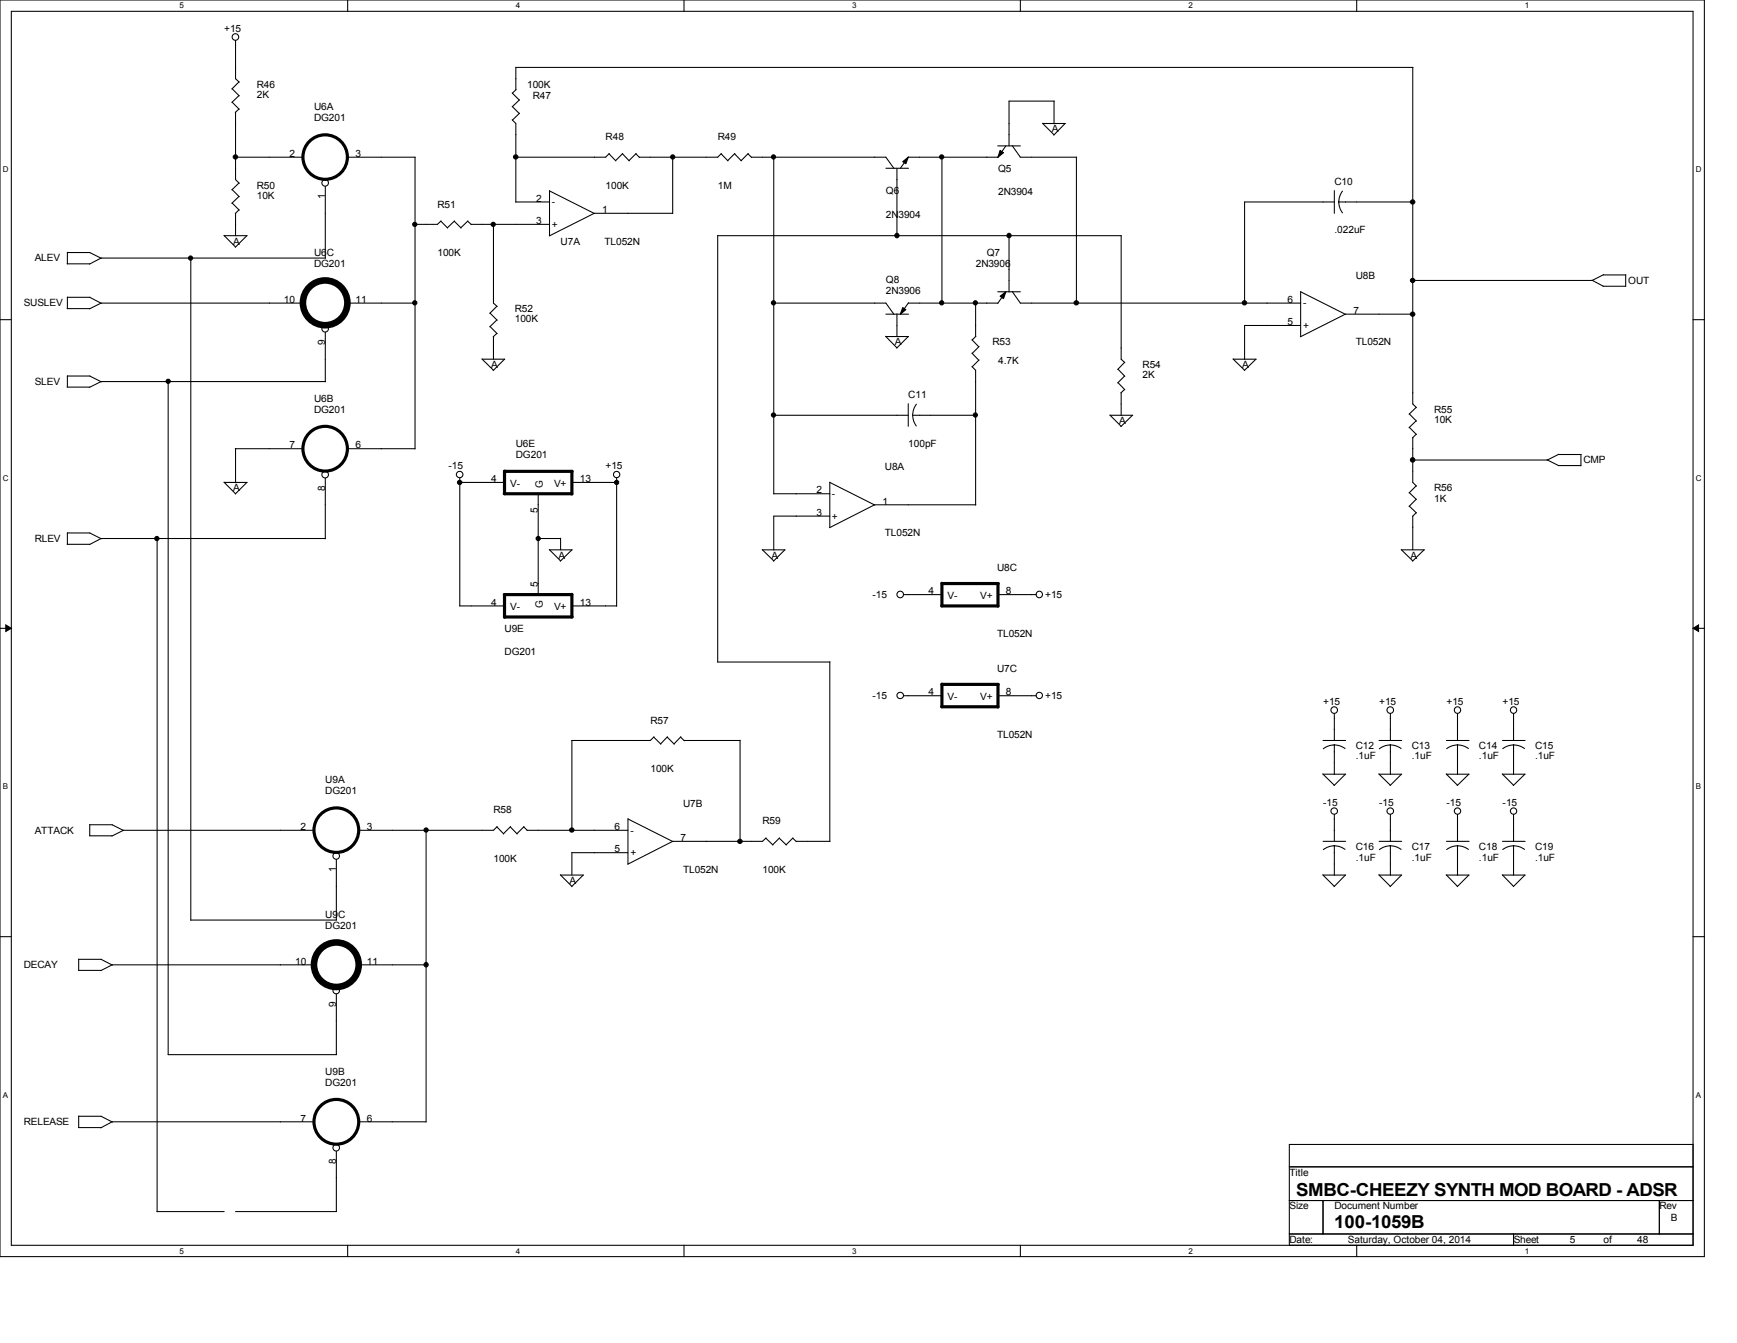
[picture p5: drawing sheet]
<svg xmlns="http://www.w3.org/2000/svg" width="279mm" height="216mm" viewBox="0 0 279 216" stroke-linecap="round" stroke-linejoin="round" font-family="sans-serif">
<path d="M0 0h274.2v202h-274.2zM1.8 1.8h270.5v198.4h-270.5z" fill="none" stroke="#000" stroke-width=".17"/>
<g fill="#fff">
<path d="M28.9 .2h.6v1.4h-.6z"/>
<path d="M28.9 200.4h.6v1.4h-.6z"/>
</g>
<path d="M55.9 0v1.8M55.9 200.2v1.8" fill="none" stroke="#000" stroke-width=".17"/>
<g fill="#fff">
<path d="M83 .2h.7v1.4h-.7z"/>
<path d="M83 200.4h.7v1.4h-.7z"/>
</g>
<path d="M110 0v1.8M110 200.2v1.8" fill="none" stroke="#000" stroke-width=".17"/>
<g fill="#fff">
<path d="M137.1 .2h.7v1.4h-.7z"/>
<path d="M137.1 200.4h.7v1.4h-.7z"/>
</g>
<path d="M164.1 0v1.8M164.1 200.2v1.8" fill="none" stroke="#000" stroke-width=".17"/>
<g fill="#fff">
<path d="M191.2 .2h.7v1.4h-.7z"/>
<path d="M191.2 200.4h.7v1.4h-.7z"/>
</g>
<path d="M218.2 0v1.8M218.2 200.2v1.8" fill="none" stroke="#000" stroke-width=".17"/>
<g fill="#fff">
<path d="M245.3 .2h.7v1.4h-.7z"/>
<path d="M245.3 200.4h.7v1.4h-.7z"/>
<path d="M.5 26.6h.9v1.4h-.9z"/>
<path d="M272.8 26.6h.9v1.4h-.9z"/>
<path d="M.5 76.2h.9v1.4h-.9z"/>
<path d="M272.8 76.2h.9v1.4h-.9z"/>
</g>
<path d="M0 51.4h1.8M272.3 51.4h1.9" fill="none" stroke="#000" stroke-width=".17"/>
<g fill="#fff">
<path d="M.5 125.8h.8v1.4h-.8z"/>
<path d="M272.8 125.8h.8v1.4h-.8z"/>
</g>
<path d="M0 101h1.8M272.3 101h1.9" fill="none" stroke="#000" stroke-width=".17"/>
<path d="M.9 100.5l.9 .5-.9 .5zM272.3 101l.9-.5v1z" fill="#000" stroke="#000" stroke-width=".16"/>
<g fill="#fff">
<path d="M.5 175.3h.8v1.4h-.8z"/>
<path d="M272.8 175.3h.8v1.4h-.8z"/>
</g>
<g fill="none" stroke="#000" stroke-width=".17">
<path d="M37.3 14.3l1.2 1.1M37.3 16.4l1.2 1.2M37.9 6.5v6.2l.6 .5M37.9 18v10.9l.6 .6M38.4 13.2l-1.1 1.1M38.4 15.4l-1.1 1.1M38.4 17.5l-.6 .6M82.4 19.3l.6 .6v12.6M82.4 17.1l1.1 1.1M82.4 14.9l1.1 1.2M83 14.4l-.6 .6M83.6 18.2l-1.2 1.1"/>
<path d="M83.6 16l-1.2 1.1M167.7 19.8l1.8 1.9M167.7 19.9h3.7M169.5 16.3v3.6M169.6 16.3h-7.3v7.2M171.3 19.9l-1.8 1.8M227.2 10.8v54.1l.6 .6M227.3 10.8h-144.3v3.6M36 37.8l1.9 1.9M36.1 37.9h3.7M37.3 30.5l1.2 1.1M37.3 32.6l1.2 1.2"/>
<path d="M37.8 25.3h10.9M37.9 34.3v3.6M38.4 29.4l-1.1 1.1M38.4 31.6l-1.1 1.1M38.4 33.7l-.6 .6M39.7 37.9l-1.9 1.9M52.3 30v11.5M55.9 25.3h10.9M66.8 25.3v46.9M70.9 35.6l1.1 1.1M71 35.5l-.6 .6h-3.7M73.1 35.6l1.1 1.1"/>
<path d="M73.1 35.5l-1.1 1.1M75.2 35.6l.6 .5M75.3 35.5l-1.2 1.1M75.8 36.1h12.6M79.4 36.1v12.6l.6 .6M83 32.5h5.4M88.4 30.6v7.3M88.4 30.7l7.2 3.6M98 24.7l1.1 1.2M98 24.7l-.6 .6h-14.4M100.1 24.7l1.1 1.2M100.2 24.7l-1.2 1.1"/>
<path d="M102.3 24.7l.6 .6M102.3 24.7l-1.1 1.1M108.2 34.3h-12.6l-7.3 3.6M108.2 25.3v9M115.4 37.9h65M115.4 37.8v68.6M116 24.7l1.1 1.2M116 24.7l-.6 .6h-12.6M118.2 24.7l1.1 1.2M118.2 24.7l-1.1 1.1M120.3 24.7l.6 .6M120.4 24.7l-1.2 1.1"/>
<path d="M120.9 25.3h21.6l1.3 1.8M124.5 25.3v54.1M142.5 27.1h3.6M144.3 27.1v10.8M146.1 25.3h14.4M146.1 25.2l-1.3 1.9M151.5 25.3v23.5M160.5 23.5h3.6M161.8 23.5l-1.3 1.8M162.3 37.9v9M162.8 23.4l1.3 1.9h9.1M173.1 25.3v23.5"/>
<path d="M180.3 37.9v19.8l.6 .6M214.6 30.6v3.7M214.6 32.5h-14.4v16.3M215.3 32.4l.1 .8 .5 1M215.3 32.5h12M215.9 30.7l-.3 .7-.3 1M10.8 49.6h3.6M10.8 42.4h3.6M10.8 47.8h3.7M10.8 40.6v1.8M10.8 47.8v1.8M10.8 40.6h3.7"/>
<path d="M14.4 47.8l1.9 1M14.4 40.6l1.9 .9M30.7 41.5v106.5M48.7 48.7h-32.4l-1.9 1M52.3 53.4v8M52.4 41.5h-36.1l-1.9 1M55.9 48.7h10.9M77.5 57.7l1.9 1.8M77.6 57.7h3.6M78.8 50.3l1.2 1.2M78.8 52.5l1.2 1.1M79.4 54.1v3.6"/>
<path d="M79.9 49.2l-1.1 1.2M79.9 51.4l-1.1 1.1M79.9 53.6l-.6 .5M81.2 57.7l-1.9 1.9M124.5 48.7h18l1.3 1.8M142.5 54.1l1.8 1.8M142.5 54.1h3.6M142.5 50.5h3.6M144.3 50.5v3.6M146.1 54.1l-1.9 1.9M146.1 48.7h14.4M146.1 48.7l-1.3 1.8"/>
<path d="M156.3 58.9l.6 .6v21.7M156.3 56.8l1.1 1.1M156.3 54.6l1.1 1.2M156.9 48.7v5.4M157 54.1l-.6 .6M157.5 57.9l-1.1 1.1M157.5 55.7l-1.1 1.1M160.5 46.9h3.6M161.8 46.9l-1.3 1.9M162.8 46.9l1.3 1.8h45.1M179.8 59.4l1.1 1.1M180.9 58.3l-1.1 1.1"/>
<path d="M198.3 57.7l1.9 1.8M198.4 57.7h3.7M202 57.7l-1.8 1.9M209.2 46.9v7.2M209.2 46.9l7.3 3.6M209.2 52.3h-9v5.5M227.3 50.5h-10.9l-7.2 3.6M256.1 45l1.8 1M257.9 46h3.6M257.9 44.2h3.6M257.9 44.2l-1.8 .9h-28.9M261.5 44.2v1.9"/>
<path d="M10.8 62.2h3.6M10.8 60.4v1.8M10.8 60.5h3.7M14.4 60.5l1.9 .9M27.1 61.3v108.2h27M36 77.5l1.9 1.9M36.1 77.6h3.7M37.8 72.1h10.9M37.9 72.1v5.5M39.7 77.6l-1.9 1.8M52.3 76.9v9.7M52.4 61.3h-36.1l-1.9 1"/>
<path d="M55.9 72.1h10.9M74 77.6h7.2M74 76.8v20.6M86.6 79.4v16.2M92 77.6h7.2M99.2 76.8v20.7M124.5 66.8h21.6M124.5 79.4h9M133.5 77.5v7.3M133.5 77.6l7.2 3.6M146.1 64.9v3.6M146.8 66.7l.1 .8 .5 1"/>
<path d="M146.8 66.8h10.2M147.4 65l-.4 .6-.2 1.1M178.5 66.7l1.8 1.8M178.6 66.8h3.6M179.8 61.5l1.1 1.2M180.3 63.1v3.7M180.9 60.5l-1.1 1.1M180.9 62.6l-.6 .6M182.2 66.8l-1.9 1.8M226.7 66.5l1.1 1.2M226.7 68.7l1.1 1.1M226.7 79.2l1.1 1.1"/>
<path d="M227.2 70.4v7.2l.6 .5M227.2 74h21.7M227.8 65.5l-1.1 1.1M227.8 67.6l-1.1 1.1M227.8 69.8l-.6 .6M227.8 78.1l-1.1 1.1M248.8 73.9l1.9 .9M250.7 74.8h3.6M250.7 73.1h3.6M250.7 73l-1.8 1M254.3 73.1v1.8M10.8 87.5h3.6"/>
<path d="M10.8 85.6v1.9M10.8 85.7h3.7M14.4 85.7l1.9 .9M25.3 86.5v108.3M52.4 86.6h-36.1l-1.9 .9M73.9 97.4h7.3M86.5 86.6h3.7M88.3 88.3l1.9 1.9M88.4 88.4h3.6M90.2 86.5v1.9M92 88.4l-1.9 1.8M92 97.4h7.2"/>
<path d="M122.6 88.3l1.9 1.9M122.6 88.4h3.7M126.2 88.4l-1.8 1.8M133.5 83h-9v5.4M145.4 95.6h6.1M157 81.2h-16.3l-7.3 3.6M160.5 95.6h6.2M225.4 88.3l1.8 1.9M225.4 88.4h3.7M226.7 81.4l1.1 1.1M227.2 83v5.4M227.8 80.3l-1.1 1.1"/>
<path d="M227.8 82.4l-.6 .6M229.1 88.4l-1.9 1.8M92 119v14.5M105.2 118.5l1.1 1.1M105.2 118.4l-.6 .6h-12.7M107.3 118.5l1.2 1.1M107.4 118.4l-1.1 1.2M109.5 118.5l.6 .6M109.5 118.4l-1.1 1.2M110 119h9M115.4 106.4h18.1M119 119v16.3"/>
<path d="M133.5 106.4v28.9M145.4 111.8h6.1M160.5 111.8h6.2M212.8 119h3.7M214.6 119.8l.8 .1 1 .4M214.6 119.8l-1.1 .2-.6 .4M214.6 114.7v4.3M214.6 119.8v4.7M221.8 119h3.7M223.6 114.7v4.3M223.6 119.8v4.7M232.7 119h3.6"/>
<path d="M234.4 114.7v4.3M234.4 119.8v4.7M241.7 119h3.6M243.4 119.8l.8 .1 1 .4M243.4 119.8l-.7 .1-1 .5M243.5 114.7v4.3M243.5 119.8v4.7M14.4 134.4h3.6M14.4 132.6h3.7M14.4 132.5v1.9M18 132.6l1.9 .9M50.5 133.5h-30.6l-1.9 .9"/>
<path d="M54.1 138.2v9.7M68.5 133.5v46.9M79.9 132.9l1.1 1.2M80 132.9l-.6 .6h-21.7M82.1 132.9l1.1 1.2M82.1 132.9l-1.1 1.1M84.2 132.9l.6 .6M84.3 132.9l-1.2 1.1M84.8 133.5h16.2M92 137.1h9M92 137v3.7M101 131.6v7.3"/>
<path d="M101 131.7l7.2 3.6M123.2 134.7l1.1 1.1M123.2 134.7l-.6 .6h-14.4l-7.2 3.6M125.3 134.7l1.2 1.1M125.4 134.7l-1.1 1.1M127.5 134.7l.6 .6M127.6 134.7l-1.2 1.1M128.1 135.3h5.4M212.8 124.4l1.8 1.8M212.8 124.5h3.7M212.8 135.3h3.7M214.6 136l.8 .1 1 .5"/>
<path d="M214.6 136l-1.1 .2-.6 .4M214.6 130.9v4.4M214.6 136v4.7M216.4 124.5l-1.8 1.8M221.8 124.4l1.8 1.8M221.8 124.5h3.7M221.8 135.3h3.7M223.6 130.9v4.4M223.6 136v4.7M225.4 136.6l-1-.5-.8-.1-1.1 .2-.6 .4M225.4 120.3l-1-.4-.8-.1-1.1 .2-.6 .4M225.4 124.5l-1.8 1.8"/>
<path d="M232.6 124.4l1.8 1.8M232.7 124.5h3.6M232.7 135.3h3.6M234.4 130.9v4.4M234.4 136v4.7M236.2 120.3l-1-.4-.8-.1-1.1 .2-.6 .4M236.2 136.6l-1-.5-.8-.1-1.1 .2-.6 .4M236.3 124.5l-1.9 1.8M241.6 124.4l1.9 1.8M241.7 124.5h3.6M241.7 135.3h3.6M243.4 136l.8 .1 1 .5"/>
<path d="M243.4 136l-.7 .1-1 .5M243.5 130.9v4.4M243.5 136v4.7M245.3 124.5l-1.9 1.8M0 150.6h1.8M12.6 156h3.7M12.7 154.2v1.8M12.7 154.2h3.6M16.3 154.2l1.8 1M30.7 147.9h23.4M50.5 155.1h-32.5l-1.8 .9M54.1 159.8v9.7"/>
<path d="M57.7 155.1h10.9M90.1 140.6l1.9 1.9M90.2 140.7h3.7M93.8 140.7l-1.9 1.8M212.8 140.6l1.8 1.9M212.8 140.7h3.7M216.4 140.7l-1.8 1.8M221.8 140.6l1.8 1.9M221.8 140.7h3.7M225.4 140.7l-1.8 1.8M232.6 140.6l1.8 1.9M232.7 140.7h3.6"/>
<path d="M236.3 140.7l-1.9 1.8M241.6 140.6l1.9 1.9M241.7 140.7h3.6M245.3 140.7l-1.9 1.8M272.3 150.6h1.9M12.7 179.5h3.6M12.7 179.4v1.9M16.3 179.5l1.8 .9M12.6 181.3h3.7M25.2 194.8h10.9M37.9 194.8h16.2M50.5 180.3h-32.5l-1.8 1"/>
<path d="M54.1 185.1v9.7M57.7 180.3h10.8M207.4 184h64.9v16.2h-64.9zM207.4 187.6h64.9M207.4 193h64.9M207.4 198.4h64.9M212.8 193v5.4M243.5 198.4v1.8M266.9 193v5.4"/>
<circle cx="37.9" cy="5.9" r=".53"/>
<circle cx="52.3" cy="29.4" r=".53"/>
<circle cx="52.3" cy="52.9" r=".53"/>
<circle cx="52.3" cy="76.3" r=".53"/>
<circle cx="73.9" cy="76.3" r=".52"/>
<circle cx="99.2" cy="76.3" r=".51"/>
<circle cx="144.8" cy="95.6" r=".53"/>
<circle cx="167.2" cy="95.6" r=".52"/>
<circle cx="144.8" cy="111.8" r=".52"/>
<circle cx="167.2" cy="111.8" r=".51"/>
<circle cx="214.6" cy="114.2" r=".53"/>
<circle cx="223.6" cy="114.2" r=".53"/>
<circle cx="234.4" cy="114.2" r=".52"/>
<circle cx="243.4" cy="114.2" r=".52"/>
<circle cx="54.1" cy="137.6" r=".53"/>
<circle cx="214.6" cy="130.4" r=".52"/>
<circle cx="223.6" cy="130.4" r=".52"/>
<circle cx="234.4" cy="130.4" r=".51"/>
<circle cx="243.5" cy="130.4" r=".51"/>
<circle cx="54.1" cy="159.2" r=".53"/>
<circle cx="54.1" cy="184.5" r=".53"/>
</g>
<g fill="#000" stroke="#000" stroke-width=".17">
<path d="M145.2 26l.9-.7-.4 1zM160.9 24.2l.5 .4-.9 .7zM145.2 49.4l.5 .4-.9 .7zM160.9 47.6l.9-.7-.4 1.1z"/>
<circle cx="37.9" cy="25.2" r=".35"/>
<circle cx="66.7" cy="36.1" r=".34"/>
<circle cx="79.3" cy="36.1" r=".34"/>
<circle cx="83" cy="25.2" r=".35"/>
<circle cx="108.2" cy="25.2" r=".34"/>
<circle cx="124.4" cy="25.2" r=".34"/>
<circle cx="144.3" cy="37.9" r=".35"/>
<circle cx="151.5" cy="25.2" r=".34"/>
<circle cx="162.3" cy="37.9" r=".35"/>
<circle cx="227.2" cy="32.5" r=".35"/>
<circle cx="30.6" cy="41.5" r=".34"/>
<circle cx="66.7" cy="48.7" r=".34"/>
<circle cx="124.4" cy="48.7" r=".34"/>
<circle cx="151.5" cy="48.7" r=".34"/>
<circle cx="156.9" cy="48.7" r=".34"/>
<circle cx="173.1" cy="48.7" r=".35"/>
<circle cx="200.2" cy="48.7" r=".35"/>
<circle cx="227.2" cy="50.5" r=".35"/>
<circle cx="227.2" cy="45.1" r=".35"/>
<circle cx="27.1" cy="61.3" r=".34"/>
<circle cx="73.9" cy="77.6" r=".35"/>
<circle cx="99.2" cy="77.6" r=".34"/>
<circle cx="124.4" cy="66.7" r=".34"/>
<circle cx="156.9" cy="66.7" r=".34"/>
<circle cx="227.2" cy="73.9" r=".36"/>
<circle cx="25.2" cy="86.6" r=".34"/>
<circle cx="86.6" cy="86.6" r=".34"/>
<circle cx="68.5" cy="133.4" r=".34"/>
<circle cx="92" cy="133.4" r=".35"/>
<circle cx="119" cy="135.3" r=".35"/>
<circle cx="68.5" cy="155.1" r=".35"/>
</g>
<g fill="none" stroke="#000" stroke-width=".51">
<path d="M81.1 79.4h10.9M81.2 75.8h10.8M81.2 75.7v3.7M92 75.8v3.6M81.1 95.6h10.9M81.2 95.6v3.6M81.2 99.2h10.8M92 95.5v3.7M151.5 97.4h9M151.5 93.8h9.1M151.5 93.8v3.6M160.5 93.8v3.7"/>
<path d="M151.5 113.6h9M151.5 110v3.6M151.5 110h9.1M160.5 110v3.7"/>
<circle cx="52.3" cy="25.3" r="3.6"/>
<circle cx="52.3" cy="72.1" r="3.6"/>
<circle cx="54.1" cy="133.5" r="3.6"/>
<circle cx="54.1" cy="180.3" r="3.6"/>
</g>
<g fill="none" stroke="#000" stroke-width="1.1">
<circle cx="52.3" cy="48.7" r="3.6"/>
<circle cx="54.1" cy="155.1" r="3.6"/>
</g>
<g font-size="2.9">
<text x="208.5" y="192.2">SMBC-CHEEZY SYNTH MOD BOARD - ADSR</text>
<text x="214.6" y="197.4">100-1059B</text>
</g>
<g font-size="1.6">
<text x="36.1" y="5.1">+15</text>
<text x="41.3" y="14.1">R46</text>
<text x="41.3" y="15.7">2K</text>
<text x="50.5" y="17.7">U6A</text>
<text x="84.8" y="14.1">100K</text>
<text x="85.7" y="15.9">R47</text>
<text x="50.5" y="19.5">DG201</text>
<text x="97.4" y="22.6">R48</text>
<text x="115.5" y="22.6">R49</text>
<text x="169.2" y="21.3">A</text>
<text x="46.6" y="25.2">2</text>
<text x="57.2" y="25.2">3</text>
<text x="160.5" y="27.6">Q5</text>
<text x="214.6" y="29.8">C10</text>
<text x="41.3" y="30.3">R50</text>
<text x="41.3" y="31.9">10K</text>
<text x="52.3" y="32" transform="rotate(-90 52.3 32)">1</text>
<text x="70.4" y="33.4">R51</text>
<text x="86.2" y="32.4">2</text>
<text x="88.7" y="33">-</text>
<text x="96.9" y="34.2">1</text>
<text x="97.4" y="30.3">100K</text>
<text x="115.5" y="30.3">1M</text>
<text x="142.5" y="31.2">Q6</text>
<text x="142.5" y="35">2N3904</text>
<text x="160.5" y="31.4">2N3904</text>
<text x="37.5" y="39.3">A</text>
<text x="50.5" y="41.1">U6C</text>
<text x="70.4" y="41.1">100K</text>
<text x="86.2" y="36">3</text>
<text x="88.7" y="36.6">+</text>
<text x="90.2" y="39.3">U7A</text>
<text x="97.2" y="39.3">TL052N</text>
<text x="158.7" y="41.1">Q7</text>
<text x="214.6" y="37.5">.022uF</text>
<text x="5.6" y="42">ALEV</text>
<text x="50.5" y="42.9">DG201</text>
<text x="142.5" y="45.5">Q8</text>
<text x="142.5" y="47.2">2N3906</text>
<text x="156.9" y="42.9">2N3906</text>
<text x="218.1" y="44.9">U8B</text>
<text x="261.9" y="45.6">OUT</text>
<text x="3.8" y="49.2">SUSLEV</text>
<text x="45.7" y="48.7">10</text>
<text x="57.2" y="48.7">11</text>
<text x="82.8" y="50.2">R52</text>
<text x="82.8" y="51.8">100K</text>
<text x="207.1" y="48.7">6</text>
<text x="207.1" y="52.3">5</text>
<text x="209.6" y="52.9">+</text>
<text x="209.6" y="49.2">-</text>
<text x="217.7" y="50.5">7</text>
<text x="52.3" y="55.5" transform="rotate(-90 52.3 55.5)">9</text>
<text x="79" y="59.2">A</text>
<text x="143.9" y="55.5">A</text>
<text x="159.7" y="55.5">R53</text>
<text x="160.5" y="58.5">4.7K</text>
<text x="183.8" y="59.2">R54</text>
<text x="199.8" y="59.2">A</text>
<text x="218.1" y="55.5">TL052N</text>
<text x="5.6" y="61.9">SLEV</text>
<text x="50.5" y="64.6">U6B</text>
<text x="146.1" y="64">C11</text>
<text x="183.8" y="60.8">2K</text>
<text x="50.5" y="66.4">DG201</text>
<text x="83" y="71.8">U6E</text>
<text x="146.1" y="71.8">100pF</text>
<text x="180" y="68.2">A</text>
<text x="230.7" y="66.4">R55</text>
<text x="230.7" y="68">10K</text>
<text x="46.6" y="72.1">7</text>
<text x="57.2" y="72.1">6</text>
<text x="72.1" y="75.4">-15</text>
<text x="79" y="77.5">4</text>
<text x="83" y="73.6">DG201</text>
<text x="93.3" y="77.5">13</text>
<text x="97.4" y="75.4">+15</text>
<text x="142.3" y="75.6">U8A</text>
<text x="254.7" y="74.5">CMP</text>
<text x="37.5" y="79">A</text>
<text x="52.3" y="78.9" transform="rotate(-90 52.3 78.9)">8</text>
<text x="82" y="78.3">V-</text>
<text x="86.5" y="82.5" transform="rotate(-90 86.5 82.5)">5</text>
<text x="87.3" y="78.5" transform="rotate(-90 87.3 78.5)">G</text>
<text x="89.1" y="78.3">V+</text>
<text x="131.3" y="79.3">2</text>
<text x="131.3" y="82.9">3</text>
<text x="133.8" y="83.5">+</text>
<text x="133.8" y="79.9">-</text>
<text x="142" y="81.1">1</text>
<text x="230.7" y="79">R56</text>
<text x="230.7" y="80.6">1K</text>
<text x="5.6" y="87.1">RLEV</text>
<text x="89.8" y="89.8">A</text>
<text x="124.1" y="89.8">A</text>
<text x="142.3" y="86.2">TL052N</text>
<text x="226.9" y="89.8">A</text>
<text x="86.5" y="94.3" transform="rotate(-90 86.5 94.3)">5</text>
<text x="149.4" y="95.5">4</text>
<text x="160.4" y="91.8">U8C</text>
<text x="161.8" y="95.5">8</text>
<text x="79" y="97.4">4</text>
<text x="81.2" y="101.6">U9E</text>
<text x="82" y="98.1">V-</text>
<text x="87.3" y="97.7" transform="rotate(-90 87.3 97.7)">G</text>
<text x="89.1" y="98.1">V+</text>
<text x="93.3" y="97.4">13</text>
<text x="140.3" y="96.1">-15</text>
<text x="152.4" y="96.3">V-</text>
<text x="157.7" y="96.3">V+</text>
<text x="168.1" y="96.1">+15</text>
<text x="81.2" y="105.3">DG201</text>
<text x="160.4" y="102.4">TL052N</text>
<text x="140.3" y="112.4">-15</text>
<text x="149.4" y="111.8">4</text>
<text x="152.4" y="112.6">V-</text>
<text x="157.7" y="112.6">V+</text>
<text x="160.4" y="108">U7C</text>
<text x="161.8" y="111.8">8</text>
<text x="168.1" y="112.4">+15</text>
<text x="212.8" y="113.3">+15</text>
<text x="221.8" y="113.3">+15</text>
<text x="232.7" y="113.3">+15</text>
<text x="241.7" y="113.3">+15</text>
<text x="104.6" y="116.3">R57</text>
<text x="160.4" y="118.7">TL052N</text>
<text x="52.3" y="125.9">U9A</text>
<text x="104.6" y="124.1">100K</text>
<text x="218.1" y="120.5">C12</text>
<text x="218.1" y="122.1">.1uF</text>
<text x="227.1" y="120.5">C13</text>
<text x="227.1" y="122.1">.1uF</text>
<text x="237.9" y="120.5">C14</text>
<text x="237.9" y="122.1">.1uF</text>
<text x="246.9" y="120.5">C15</text>
<text x="246.9" y="122.1">.1uF</text>
<text x="52.3" y="127.7">DG201</text>
<text x="79.4" y="130.8">R58</text>
<text x="109.9" y="129.7">U7B</text>
<text x="212.8" y="129.5">-15</text>
<text x="221.8" y="129.5">-15</text>
<text x="232.7" y="129.5">-15</text>
<text x="241.7" y="129.5">-15</text>
<text x="5.6" y="134">ATTACK</text>
<text x="48.3" y="133.4">2</text>
<text x="59" y="133.4">3</text>
<text x="98.9" y="133.4">6</text>
<text x="98.9" y="137">5</text>
<text x="101.4" y="137.6">+</text>
<text x="101.4" y="134">-</text>
<text x="109.5" y="135.2">7</text>
<text x="122.7" y="132.5">R59</text>
<text x="218.1" y="136.7">C16</text>
<text x="227.1" y="136.7">C17</text>
<text x="237.9" y="136.7">C18</text>
<text x="246.9" y="136.7">C19</text>
<text x="54.1" y="140.2" transform="rotate(-90 54.1 140.2)">1</text>
<text x="79.4" y="138.5">100K</text>
<text x="91.6" y="142.1">A</text>
<text x="109.9" y="140.3">TL052N</text>
<text x="122.7" y="140.3">100K</text>
<text x="218.1" y="138.3">.1uF</text>
<text x="227.1" y="138.3">.1uF</text>
<text x="237.9" y="138.3">.1uF</text>
<text x="246.9" y="138.3">.1uF</text>
<text x="52.3" y="147.5">U9C</text>
<text x="52.3" y="149.4">DG201</text>
<text x="3.8" y="155.7">DECAY</text>
<text x="47.5" y="155.1">10</text>
<text x="59" y="155.1">11</text>
<text x="54.1" y="161.8" transform="rotate(-90 54.1 161.8)">9</text>
<text x="52.3" y="172.8">U9B</text>
<text x="52.3" y="174.6">DG201</text>
<text x="3.8" y="180.9">RELEASE</text>
<text x="48.3" y="180.3">7</text>
<text x="59" y="180.3">6</text>
<text x="54.1" y="187.1" transform="rotate(-90 54.1 187.1)">8</text>
<text x="207.4" y="189">Title</text>
<text x="207.4" y="194.4">Size</text>
<text x="214.6" y="194.4">Document Number</text>
<text x="266.9" y="194.4">Rev</text>
<text x="268.8" y="196.2">B</text>
<text x="207.4" y="199.8">Date:</text>
<text x="216.8" y="199.8">Saturday, October 04, 2014</text>
<text x="243.5" y="199.8">Sheet</text>
<text x="252.5" y="199.8">5</text>
<text x="257.9" y="199.8">of</text>
<text x="263.3" y="199.8">48</text>
</g>
<g font-size="1.3">
<text x="28.9" y="1.4">5</text>
<text x="83" y="1.4">4</text>
<text x="137.1" y="1.4">3</text>
<text x="191.2" y="1.4">2</text>
<text x="245.3" y="1.4">1</text>
<text x=".5" y="27.7">D</text>
<text x="272.8" y="27.7">D</text>
<text x=".5" y="77.3">C</text>
<text x="272.8" y="77.3">C</text>
<text x=".5" y="126.9">B</text>
<text x="272.8" y="126.9">B</text>
<text x=".5" y="176.5">A</text>
<text x="272.8" y="176.5">A</text>
<text x="28.9" y="201.5">5</text>
<text x="83" y="201.5">4</text>
<text x="137.1" y="201.5">3</text>
<text x="191.2" y="201.5">2</text>
<text x="245.3" y="201.5">1</text>
</g>
</svg>
